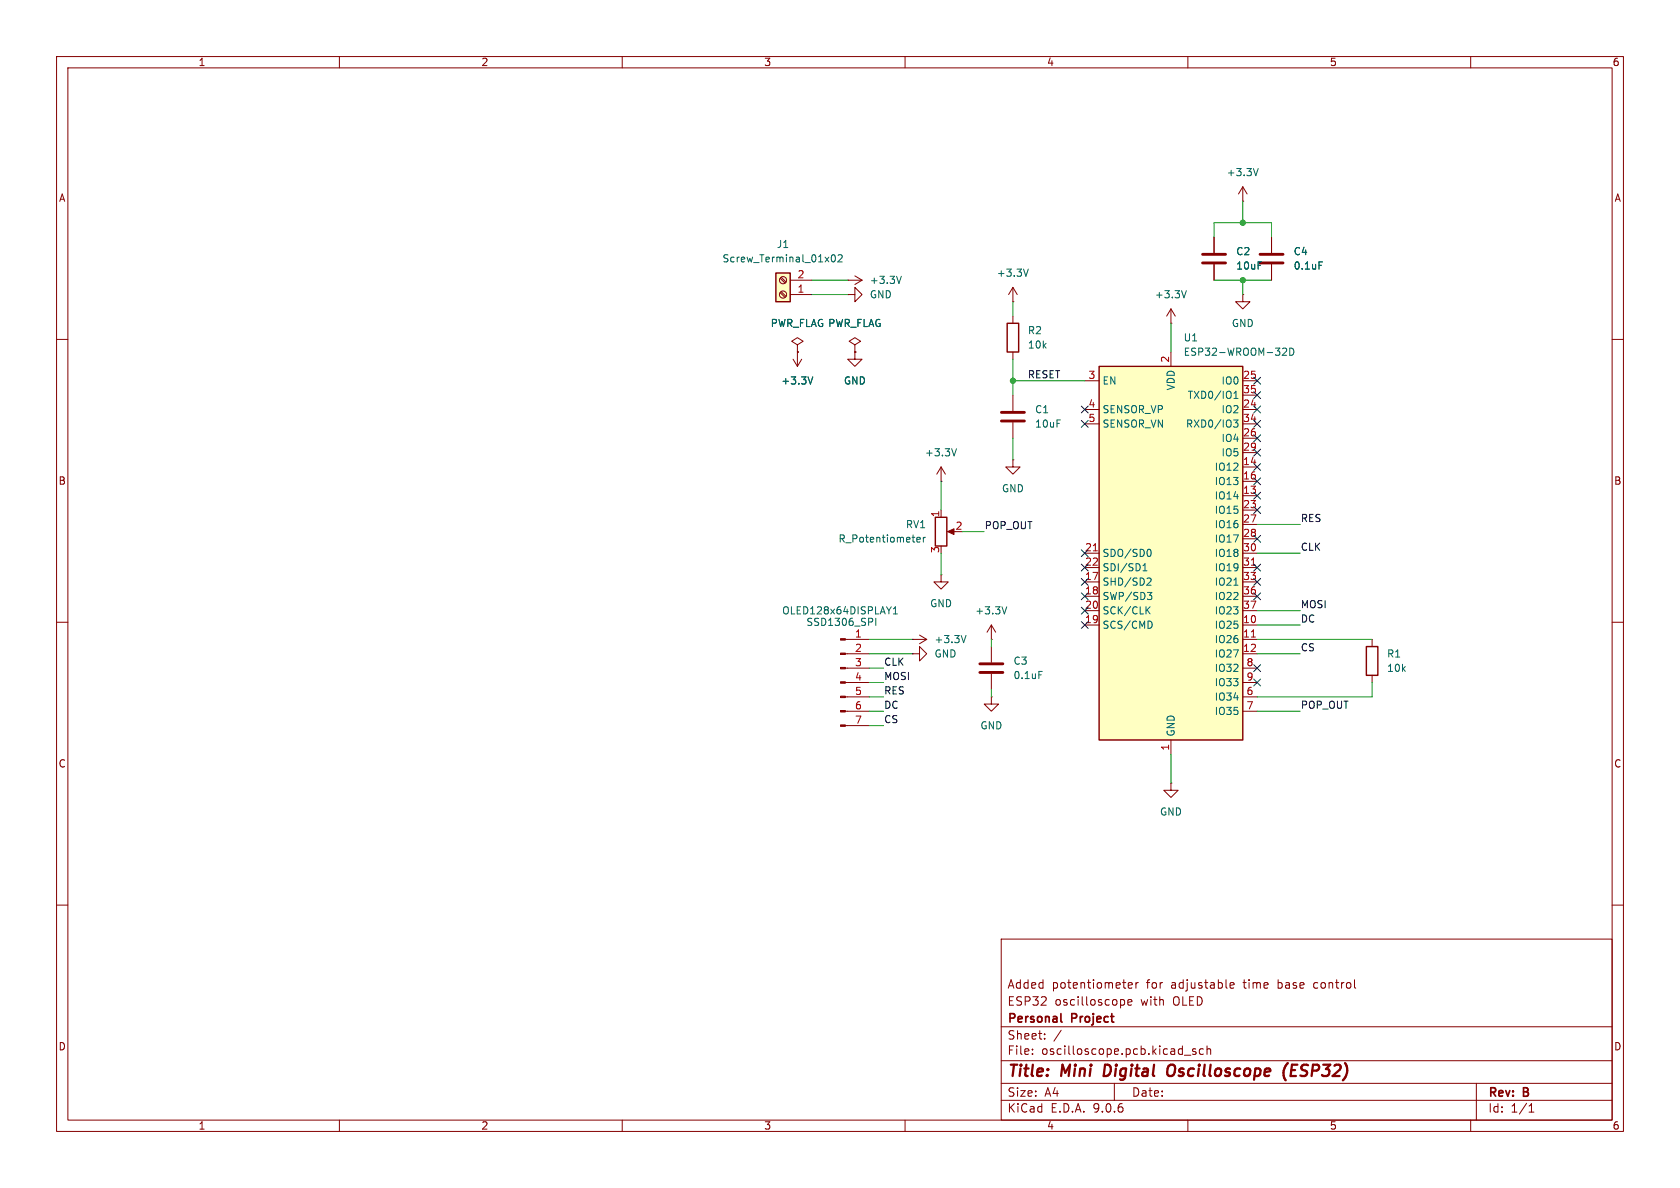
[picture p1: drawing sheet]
<svg xmlns="http://www.w3.org/2000/svg" width="297mm" height="210mm" viewBox="0 0 297 210" stroke-linecap="round" stroke-linejoin="round" font-family="sans-serif">
<g fill="none" stroke="#840000" stroke-width=".18">
<path d="M10 10h277v190h-277zM12 12h273v186h-273zM60 10v2M110 10v2M160 10v2M210 10v2M260 10v2M149.9 49.5h.1M149.9 49.5h2.5M151.1 48.8l1.3 .7M152.4 49.5l-1.3 .8M179.1 55.9v1.3"/>
<path d="M214.6 41.9v2.8M214.6 46.7v2.8M10 60h2M140.2 63.5l.8 1.3M141 62.2h.1M141 62.2v2.6M141.7 63.5l-.7 1.3M151.1 62.2v1.3h1.3l-1.3 1.3-1.2-1.3h1.2M151.1 62.2h.1M151.1 61l1-.7-1-.6-1 .6 1 .7v1.2M179.1 62.2v1.3M285 60h2"/>
<path d="M166.4 85.1h.1M166.4 82.6l-.8 1.2M166.4 82.6l.7 1.2M166.4 82.6v2.5M10 110h2M285 110h2M10 160h2M177 166h108v32h-108zM198.2 176.7h.3l.3 .3-.1 .6-.5 .1M199.4 177.2l.7-.1-.1-.3-.4-.1-.2 .2 .1 .7h.5M199.5 174.2l.7-.1-.1-.3-.4-.1-.2 .2v.7h.6M200.8 173.7v1"/>
<path d="M201.2 173.7l-.2 .1-.2 .2M217.5 174.2l.7-.1-.1-.3-.4-.1-.2 .2v.7h.6M239.5 174.6l.2 .1M285 160h2M60 198v2M110 198v2M160 198v2M177 194.5h108M177 191.5h108M177 187.5h108M177 181.5h108M182.5 186.3v.1"/>
<path d="M182.5 185.5v.1M184.7 183.6v.1M184.7 182.8v.1M187.6 182.1l-1.3 2M197 191.5v3M209.4 186.5h1.1M210 198v2M211.4 185.5l-.4-.1-.2 .2 .1 .2 .5 .2v.3h-.6M212.7 185.5l-.4-.1-.3 .3v.4l.2 .2h.5M213.4 185.5l.2-.1 .4 .1v.9M213.4 184.9v1.5M260 198v2"/>
<path d="M261 191.5v6.5M270.3 196.6h.9M270.3 195.5l.4-.4v1.5"/>
</g>
<path d="M195.4 188.2l-.3 2h.5M207.4 188.2a.77 .77 0 0 0-1 .7l-.1 .6 .1 .4 .2 .2a.71 .71 0 0 0 .9-.2M227.7 187.9a2.35 2.35 0 0 0-.4 3.1M228.3 189.2h.7M229.4 188.2h-1l-.2 2h.9" fill="none" stroke="#840000" stroke-width=".4"/>
<path d="M187.6 179.2v1.3l.2 .2" fill="none" stroke="#840000" stroke-width=".3"/>
<path d="M159.3 48.8l-.4 1.3M143.7 66.6l-.4 1.3M169.1 79.3l-.4 1.3" fill="none" stroke="#006464" stroke-width=".18"/>
<path d="M212.6 45h4.1M212.6 46.5h4.1" fill="none" stroke="#840000" stroke-width=".51"/>
<path d="M178.1 57.2h2v5h-2z" fill="none" stroke="#840000" stroke-width=".25"/>
<path d="M194.3 64.8h25.4v66h-25.4z" fill="#ffffc2"/>
<path d="M194.3 64.8h25.4v66h-25.4zM165.4 91.4h2v5.1h-2zM241.6 114.3h2v5.1h-2z" fill="none" stroke="#840000" stroke-width=".25"/>
<g fill="none" stroke="#840000" stroke-width=".18">
<path d="M219.7 35.6h.1M219.7 33l-.8 1.3M219.7 33l.8 1.3M219.7 33v2.6M149.9 52.1h1.2v-1.3l1.3 1.3-1.3 1.2v-1.2M149.9 52.1h.1M179.1 53.3h.1M179.1 50.8l-.8 1.3M179.1 50.8l.7 1.3M179.1 50.8v2.5M207 57.2h.1M207 54.6v2.6"/>
<path d="M207 54.6l-.8 1.3M207 54.6l.8 1.3M224.8 41.9v2.8M224.8 46.7v2.8M141 61l1-.7-1-.6-1 .6 1 .7v1.2M141 62.2h.1M179.1 69.9v2.7M179.1 74.7v2.8M191.8 67.3h2.5M191.8 72.4h2.5M191.8 74.9h2.5M207 62.2v2.6"/>
<path d="M219.7 67.3h2.5M219.7 72.4h2.5M219.7 74.9h2.5M219.7 69.9h2.5M219.7 77.5h2.5M166.4 90.2v1.2M167.9 94h1M179.1 81.3v1.3h1.2l-1.2 1.2-1.3-1.2h1.3M179.1 81.3h.1M191.8 97.8h2.5M219.7 97.8h2.5M219.7 80h2.5"/>
<path d="M219.7 82.6h2.5M219.7 85.1h2.5M219.7 87.6h2.5M219.7 90.2h2.5M219.7 92.7h2.5M219.7 95.3h2.5M149.5 113h4.2M149.5 115.6h4.2M149.5 118.1h4.2M161.3 113h.1M161.3 115.6h1.3v-1.3l1.2 1.3-1.2 1.2v-1.2M161.3 115.6h.1"/>
<path d="M161.3 113h2.5M162.6 112.3l1.2 .7M163.8 113l-1.2 .8M166.4 101.6v1.3h1.2l-1.2 1.2-1.3-1.2h1.3M166.4 101.6h.1M175.3 113h.1M175.3 110.5l-.8 1.3M175.3 110.5l.7 1.3M175.3 110.5v2.5M175.3 114.3v2.8M175.3 119.1v2.8M191.8 100.3h2.5"/>
<path d="M191.8 102.9h2.5M191.8 105.4h2.5M191.8 108h2.5M191.8 110.5h2.5M219.7 100.3h2.5M219.7 102.9h2.5M219.7 105.4h2.5M219.7 108h2.5M219.7 110.5h2.5M219.7 113h2.5M219.7 115.6h2.5M219.7 118.1h2.5"/>
<path d="M242.6 113v1.3M242.6 119.4v1.3M149.5 120.7h4.2M149.5 123.2h4.2M149.5 125.7h4.2M149.5 128.3h4.2M175.3 123.2v1.3h1.2l-1.2 1.2-1.3-1.2h1.3M175.3 123.2h.1M207 138.4v1.3h1.3l-1.3 1.3-1.3-1.3h1.3M207 138.4h.1M207 130.8v2.6M219.7 120.7h2.5"/>
<path d="M219.7 123.2h2.5M219.7 125.7h2.5"/>
</g>
<g fill="none" stroke="#006464" stroke-width=".18">
<path d="M222.4 29.8l-.4 1.3M181.8 47.6l-.4 1.2M209.7 51.4l-.4 1.2M233.2 46.3h.6M218.1 74.2h.8l-.5 .5 .4 .1v.6l-.2 .1-.5-.1M218.1 70.4h.8M218.1 69.5l.4-.3v1.2M226.7 61.7l.5-.2 .3 .4-.8 .9h.8M228 61.5a.64 .64 0 0 1 .7 .7 .64 .64 0 0 1-.7 .6zM162.1 95.4l.6-.1-.1-.3h-.3l-.2 .2v.6h.5M163.2 95v.8M163.6 95l-.4 .2"/>
<path d="M203.1 97.1a.68 .68 0 0 1 .4 .6 .68 .68 0 0 1-.4 .7M154.8 109.3v1.3M157.6 107.3l-.5 .6M157.9 108.5h.8M157.9 107.6l.4-.3v1.2M170.8 112.3l-.4 1.3M178 107.3l-.4 1.2M183.7 118.7h.6M202.1 100.9h.7M202.1 100l.3-.4v1.3M202.8 107.8l.5 .7M202.8 104.7h.8l-.4 .5 .4 .1v.4l-.2 .3h-.4"/>
<path d="M203 102.2h.4l.1 .3-.8 .9h.8M203.3 107.3l-.7 .7M203.4 109.9l.3 .4-.3 .7M218.1 103.4h.8"/>
</g>
<path d="M193.3 97.4h.7M221.2 99.9h.7M221.2 112.6h.7" fill="none" stroke="#a90000" stroke-width=".18"/>
<path d="M222.8 45h4M222.8 46.5h4M177 72.9h4.1M177 74.4h4.1M173.2 118.9h4.1M173.2 117.3h4.1" fill="none" stroke="#840000" stroke-width=".51"/>
<g fill="#840000" stroke="#840000" stroke-width=".18">
<path d="M167.5 94l1.2-.5v1z"/>
<path d="M148.6 112.9h.9v.3h-.9z"/>
<path d="M148.6 115.4h.9v.3h-.9z"/>
<path d="M148.6 118h.9v.2h-.9z"/>
<path d="M148.6 120.5h.9v.3h-.9z"/>
<path d="M148.6 123.1h.9v.2h-.9z"/>
<path d="M148.6 125.6h.9v.3h-.9z"/>
<path d="M148.6 128.1h.9v.3h-.9z"/>
</g>
<path d="M137.2 48.3h2.5v5h-2.5z" fill="#ffffc2"/>
<path d="M137.2 48.3h2.5v5h-2.5z" fill="none" stroke="#840000" stroke-width=".25"/>
<g fill="none" stroke="#840000" stroke-width=".18">
<path d="M137.9 51.7l.9 .9M137.9 49.2l.9 .8M138.1 51.6l.9 .8M138.1 49l.9 .9M139.7 52.1h3.8M139.7 49.5h3.8M214.6 41.9v2.8M214.6 46.7v2.8M219.7 52.1v1.2h1.3l-1.3 1.3-1.3-1.3h1.3M219.7 52.1h.1M224.8 41.9v2.8M224.8 46.7v2.8"/>
<path d="M141 62.2h.1M151.1 62.2h.1"/>
<circle cx="138.4" cy="49.5" r=".63"/>
<circle cx="138.4" cy="52.1" r=".63"/>
</g>
<path d="M147.1 45.2l.2-.2a.68 .68 0 0 1 .4 .7 .68 .68 0 0 1-.4 .6l-.2-.1-.1-.4zM148.2 45.2l.5-.2 .2 .4-.8 .9h.8M233.2 46.3h.6M143.7 66.6l-.4 1.3" fill="none" stroke="#006464" stroke-width=".18"/>
<g fill="none" stroke="#009600" stroke-width=".18">
<path d="M219.7 35.6v3.8M143.5 49.5h6.4M143.5 52.1h6.4M179.1 53.3v2.6M207 57.2v5M214.6 41.9v-2.5h10.2v2.5M214.6 49.5h10.2M219.7 49.5v2.6M179.1 63.5v6.4M179.1 77.5v3.8M179.1 67.3h12.7M166.4 85.1v5.1"/>
<path d="M166.4 97.8v3.8M170.2 94h3.8M222.2 92.7h7.7M222.2 97.8h7.7M153.7 113h7.6M153.7 115.6h7.6M153.7 118.1h2.5M175.3 113v1.3M222.2 113h20.4M222.2 108h7.7M222.2 115.6h7.7M222.2 110.5h7.7"/>
<path d="M153.7 123.2h2.5M153.7 120.7h2.5M153.7 128.3h2.5M153.7 125.7h2.5M175.3 121.9v1.3M207 133.4v5M222.2 125.7h7.7M242.6 120.7v2.5h-20.4"/>
</g>
<g fill="none" stroke="#000084" stroke-width=".18">
<path d="M191.2 71.8l1.2 1.2M191.2 74.3l1.2 1.2M192.4 71.8l-1.2 1.2M192.4 74.3l-1.2 1.2M221.6 69.2l1.3 1.3M221.6 71.8l1.3 1.2M221.6 74.3l1.3 1.2M221.6 76.9l1.3 1.2M221.6 79.4l1.3 1.2M221.6 66.7l1.3 1.2M222.9 66.7l-1.3 1.2M222.9 69.2l-1.3 1.3"/>
<path d="M222.9 79.4l-1.3 1.2M222.9 76.9l-1.3 1.2M222.9 71.8l-1.3 1.2M222.9 74.3l-1.3 1.2M191.2 97.2l1.2 1.2M191.2 99.7l1.2 1.2M192.4 97.2l-1.2 1.2M192.4 99.7l-1.2 1.2M221.6 84.5l1.3 1.2M221.6 87l1.3 1.2M221.6 89.6l1.3 1.2M221.6 99.7l1.3 1.2"/>
<path d="M221.6 94.6l1.3 1.3M221.6 81.9l1.3 1.3M222.9 84.5l-1.3 1.2M222.9 87l-1.3 1.2M222.9 89.6l-1.3 1.2M222.9 99.7l-1.3 1.2M222.9 94.6l-1.3 1.3M222.9 81.9l-1.3 1.3M191.2 109.9l1.2 1.2M191.2 107.3l1.2 1.3M191.2 104.8l1.2 1.2M191.2 102.3l1.2 1.2"/>
<path d="M192.4 109.9l-1.2 1.2M192.4 107.3l-1.2 1.3M192.4 102.3l-1.2 1.2M192.4 104.8l-1.2 1.2M221.6 102.3l1.3 1.2M221.6 104.8l1.3 1.2M221.6 117.5l1.3 1.2M222.9 102.3l-1.3 1.2M222.9 104.8l-1.3 1.2M222.9 117.5l-1.3 1.2M221.6 120l1.3 1.3M222.9 120l-1.3 1.3"/>
</g>
<g fill="#009600" stroke="#009600" stroke-width=".18">
<circle cx="219.7" cy="49.5" r=".46"/>
<circle cx="219.7" cy="39.4" r=".46"/>
<circle cx="179.1" cy="67.3" r=".46"/>
</g>
<g font-size="2.8" fill="#840000">
<text x="178" y="190.9">Title:</text>
<text x="187.7" y="190.9">Mini</text>
<text x="196" y="190.9">Digital</text>
<text x="208" y="190.9">Oscilloscope</text>
<text x="229.3" y="190.9">(ESP32)</text>
</g>
<g font-size="2.1" fill="#840000">
<text x="178" y="178">ESP32</text>
<text x="178" y="175">Added</text>
<text x="185.9" y="175">potentiometer</text>
<text x="186.4" y="178">oscilloscope</text>
<text x="201.7" y="178">with</text>
<text x="202.7" y="175">for</text>
<text x="207.2" y="175">adjustable</text>
<text x="207.5" y="178">OLED</text>
<text x="220.1" y="175">time</text>
<text x="226.3" y="175">base</text>
<text x="232.8" y="175">control</text>
<text x="178" y="184">Sheet:</text>
<text x="178" y="181.2">Personal</text>
<text x="189.5" y="181.2">Project</text>
<text x="178" y="186.7">File:</text>
<text x="184.1" y="186.7">oscilloscope.pcb.kicad_sch</text>
<text x="178" y="196.9">KiCad</text>
<text x="178" y="194.1">Size:</text>
<text x="184.7" y="194.1">A4</text>
<text x="185.7" y="196.9">E.D.A.</text>
<text x="193.3" y="196.9">9.0.6</text>
<text x="200" y="194.1">Date:</text>
<text x="263" y="194.3">Rev:</text>
<text x="263" y="196.9">Id:</text>
<text x="267.1" y="196.9">1/1</text>
<text x="269.4" y="194.3">B</text>
</g>
<g font-size="1.8" fill="#840000">
<text x="35" y="11.9">1</text>
<text x="85" y="11.9">2</text>
<text x="135" y="11.9">3</text>
<text x="185" y="11.9">4</text>
<text x="235" y="11.9">5</text>
<text x="285" y="11.9">6</text>
<text x="10.3" y="35.9">A</text>
<text x="285.3" y="35.9">A</text>
<text x="10.3" y="85.9">B</text>
<text x="285.3" y="85.9">B</text>
<text x="10.3" y="135.9">C</text>
<text x="285.3" y="135.9">C</text>
<text x="10.3" y="185.9">D</text>
<text x="285.3" y="185.9">D</text>
<text x="35" y="199.9">1</text>
<text x="85" y="199.9">2</text>
<text x="135" y="199.9">3</text>
<text x="185" y="199.9">4</text>
<text x="235" y="199.9">5</text>
<text x="285" y="199.9">6</text>
</g>
<g font-size="1.8" fill="#006464">
<text x="216.8" y="31.3">+3.3V</text>
<text x="127.6" y="46.6">Screw_Terminal_01x02</text>
<text x="137.2" y="44">J1</text>
<text x="218.4" y="45.3">C2</text>
<text x="218.4" y="47.9">10uF</text>
<text x="228.6" y="45.3">C4</text>
<text x="228.6" y="47.9">0.1uF</text>
<text x="153.7" y="52.9">GND</text>
<text x="153.7" y="50.4">+3.3V</text>
<text x="176.1" y="49.1">+3.3V</text>
<text x="204.1" y="52.9">+3.3V</text>
<text x="136.2" y="58">PWR_FLAG PWR_FLAG</text>
<text x="181.6" y="59.3">R2</text>
<text x="217.7" y="58">GND</text>
<text x="181.6" y="61.8">10k</text>
<text x="209.2" y="63.1">ESP32-WROOM-32D</text>
<text x="209.2" y="60.6">U1</text>
<text x="138" y="68.2">+3.3V</text>
<text x="149.1" y="68.2">GND</text>
<text x="194.8" y="68.2">EN</text>
<text x="207.9" y="69.1" transform="rotate(-90 207.9 69.1)">VDD</text>
<text x="209.9" y="70.7">TXD0/IO1</text>
<text x="215.9" y="68.2">IO0</text>
<text x="182.9" y="73.3">C1</text>
<text x="182.9" y="75.8">10uF</text>
<text x="194.8" y="73.3">SENSOR_VP</text>
<text x="194.8" y="75.8">SENSOR_VN</text>
<text x="209.6" y="75.8">RXD0/IO3</text>
<text x="215.9" y="73.3">IO2</text>
<text x="163.4" y="80.9">+3.3V</text>
<text x="214.6" y="83.4">IO12</text>
<text x="215.9" y="78.3">IO4</text>
<text x="215.9" y="80.9">IO5</text>
<text x="177" y="87.2">GND</text>
<text x="214.6" y="86">IO13</text>
<text x="214.6" y="88.5">IO14</text>
<text x="160" y="93.6">RV1</text>
<text x="214.6" y="91">IO15</text>
<text x="214.6" y="93.6">IO16</text>
<text x="148.1" y="96.1">R_Potentiometer</text>
<text x="194.8" y="98.7">SDO/SD0</text>
<text x="194.8" y="101.2">SDI/SD1</text>
<text x="214.6" y="96.1">IO17</text>
<text x="214.6" y="98.7">IO18</text>
<text x="214.6" y="101.2">IO19</text>
<text x="164.3" y="107.5">GND</text>
<text x="194.8" y="103.7">SHD/SD2</text>
<text x="194.8" y="106.3">SWP/SD3</text>
<text x="214.6" y="103.7">IO21</text>
<text x="214.6" y="106.3">IO22</text>
<text x="138.2" y="108.8">OLED128x64DISPLAY1</text>
<text x="142.5" y="110.8">SSD1306_SPI</text>
<text x="165.1" y="113.9">+3.3V</text>
<text x="172.3" y="108.8">+3.3V</text>
<text x="194.8" y="108.8">SCK/CLK</text>
<text x="194.8" y="111.4">SCS/CMD</text>
<text x="214.6" y="108.8">IO23</text>
<text x="214.6" y="111.4">IO25</text>
<text x="214.6" y="113.9">IO26</text>
<text x="165.1" y="116.4">GND</text>
<text x="179.1" y="117.7">C3</text>
<text x="214.6" y="116.4">IO27</text>
<text x="214.6" y="119">IO32</text>
<text x="245.1" y="116.4">R1</text>
<text x="245.1" y="119">10k</text>
<text x="179.1" y="120.2">0.1uF</text>
<text x="214.6" y="121.5">IO33</text>
<text x="214.6" y="124.1">IO34</text>
<text x="173.2" y="129.1">GND</text>
<text x="207.9" y="130.3" transform="rotate(-90 207.9 130.3)">GND</text>
<text x="214.6" y="126.6">IO35</text>
<text x="205" y="144.4">GND</text>
</g>
<g font-size="1.8" fill="#a90000">
<text x="140.9" y="51.8">1</text>
<text x="140.9" y="49.3">2</text>
<text x="206.8" y="64.2" transform="rotate(-90 206.8 64.2)">2</text>
<text x="192.3" y="67.1">3</text>
<text x="219.7" y="67.1">25</text>
<text x="219.7" y="69.6">35</text>
<text x="192.3" y="72.1">4</text>
<text x="192.3" y="74.7">5</text>
<text x="219.7" y="72.1">24</text>
<text x="219.7" y="74.7">34</text>
<text x="219.7" y="77.2">26</text>
<text x="219.7" y="79.8">29</text>
<text x="219.7" y="82.3">14</text>
<text x="219.7" y="84.8">16</text>
<text x="219.7" y="87.4">13</text>
<text x="219.7" y="89.9">23</text>
<text x="166.1" y="91.5" transform="rotate(-90 166.1 91.5)">1</text>
<text x="168.8" y="93.7">2</text>
<text x="219.7" y="92.5">27</text>
<text x="219.7" y="95">28</text>
<text x="166.1" y="97.9" transform="rotate(-90 166.1 97.9)">3</text>
<text x="191.7" y="97.5">21</text>
<text x="191.7" y="100.1">22</text>
<text x="219.7" y="97.5">30</text>
<text x="219.7" y="100.1">31</text>
<text x="191.7" y="102.6">17</text>
<text x="191.7" y="105.2">18</text>
<text x="191.7" y="107.7">20</text>
<text x="219.7" y="102.6">33</text>
<text x="219.7" y="105.2">36</text>
<text x="219.7" y="107.7">37</text>
<text x="151.1" y="112.8">1</text>
<text x="191.7" y="110.2">19</text>
<text x="219.7" y="110.2">10</text>
<text x="219.7" y="112.8">11</text>
<text x="151.1" y="115.3">2</text>
<text x="151.1" y="117.9">3</text>
<text x="219.7" y="115.3">12</text>
<text x="220.3" y="117.9">8</text>
<text x="151.1" y="120.4">4</text>
<text x="151.1" y="122.9">5</text>
<text x="151.1" y="125.5">6</text>
<text x="220.3" y="120.4">9</text>
<text x="220.3" y="122.9">6</text>
<text x="220.3" y="125.5">7</text>
<text x="151.1" y="128">7</text>
<text x="206.8" y="132.8" transform="rotate(-90 206.8 132.8)">1</text>
</g>
<g font-size="1.8" fill="#0f0f0f">
<text x="181.6" y="67">RESET</text>
<text x="174" y="93.6">POP_OUT</text>
<text x="229.9" y="92.4">RES</text>
<text x="229.9" y="97.4">CLK</text>
<text x="229.9" y="107.6">MOSI</text>
<text x="229.9" y="110.1">DC</text>
<text x="156.2" y="117.8">CLK</text>
<text x="229.9" y="115.2">CS</text>
<text x="156.2" y="125.4">DC</text>
<text x="156.2" y="122.8">RES</text>
<text x="156.2" y="120.3">MOSI</text>
<text x="229.9" y="125.4">POP_OUT</text>
<text x="156.2" y="127.9">CS</text>
</g>
</svg>
